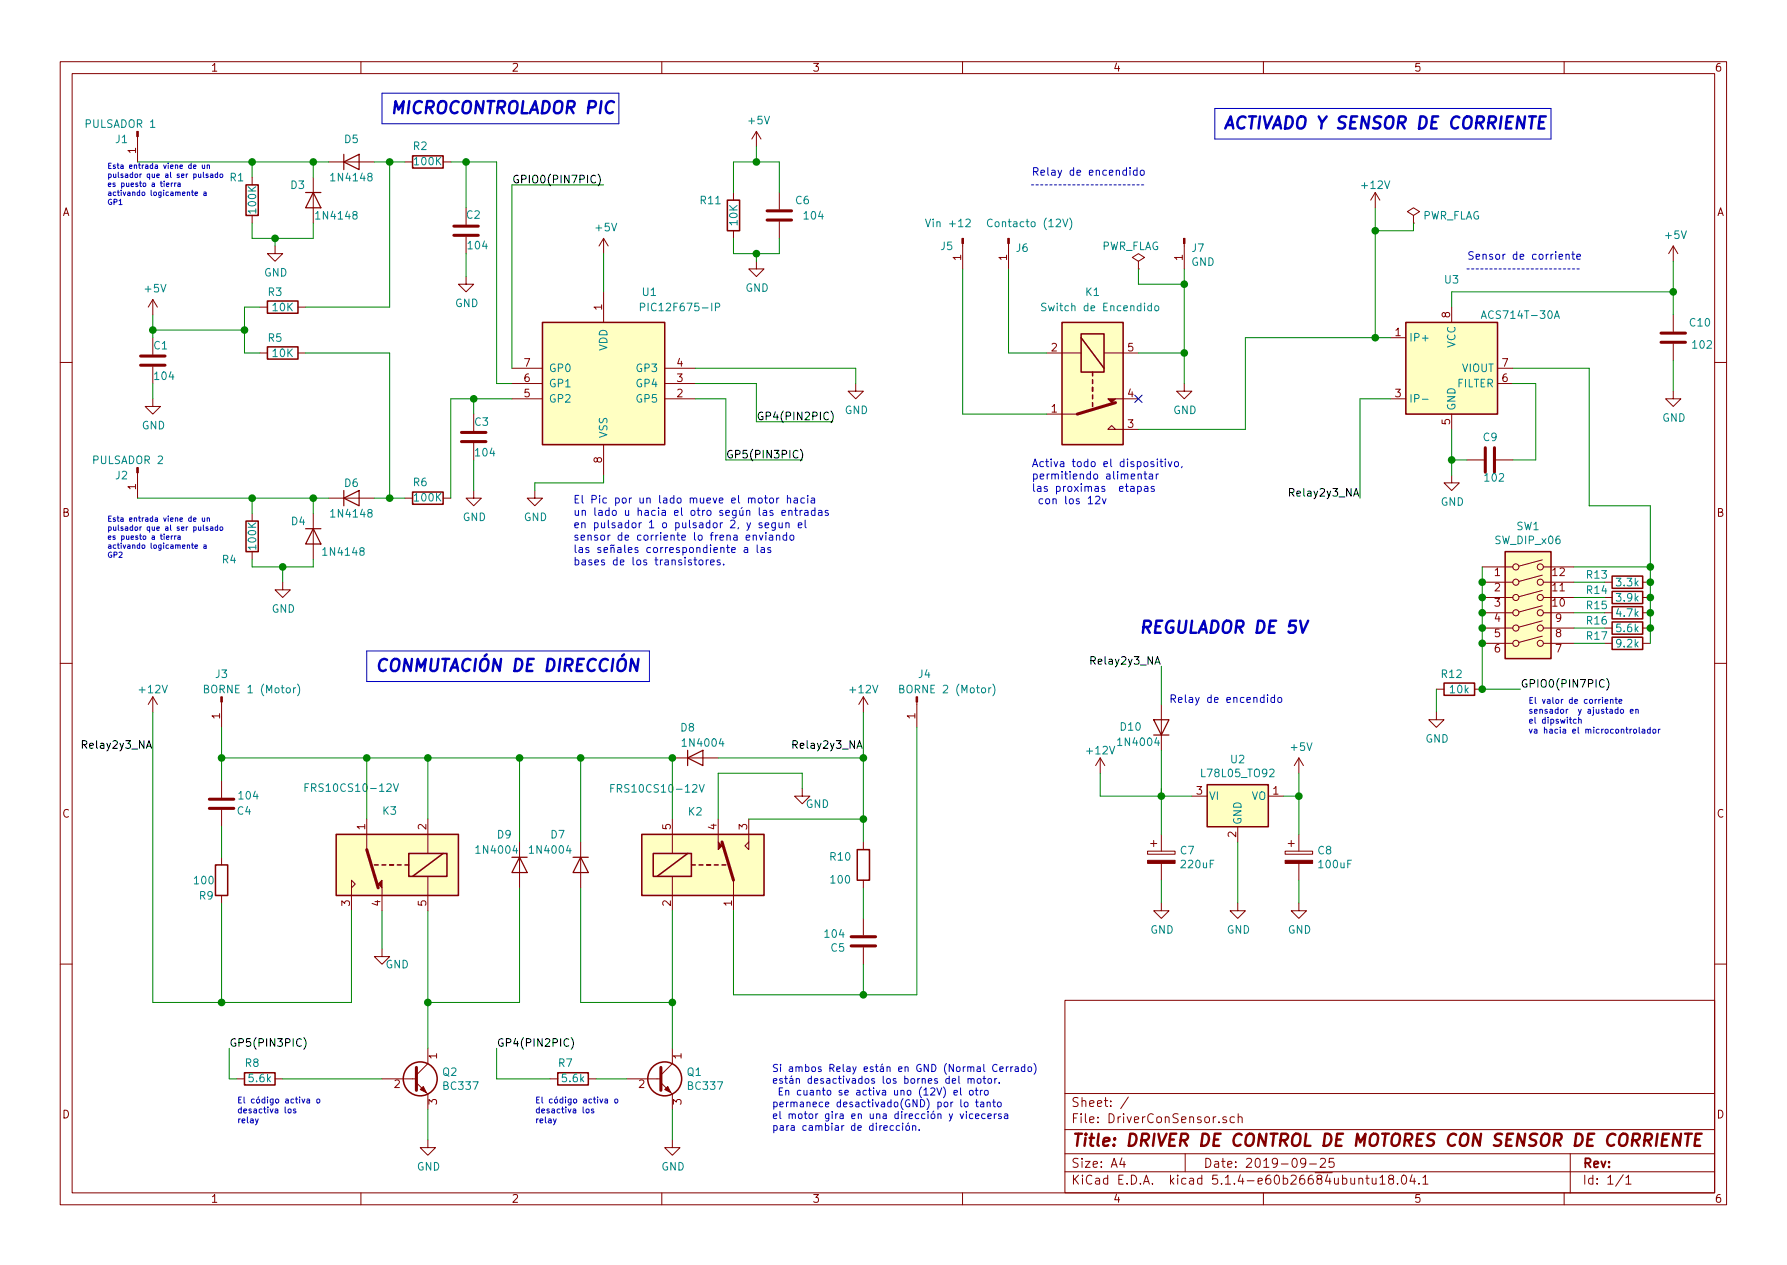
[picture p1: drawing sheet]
<svg xmlns="http://www.w3.org/2000/svg" width="297mm" height="210mm" viewBox="0 0 297 210" stroke-linecap="round" stroke-linejoin="round" font-family="sans-serif">
<g fill="none" stroke="#840000" stroke-width=".17">
<path d="M10 10.3h277v189.9h-277zM12 12.2h273v186.1h-273zM60 10.3v1.9M110 10.3v1.9M160 10.3v1.9M210 10.3v1.9M260 10.3v1.9M22.9 22.7v4.2M41.9 29.5v1.2M41.9 35.8v1.3M52.1 29.5v7.6M54.6 26.9h7.6"/>
<path d="M67.3 26.9h1.3M73.7 26.9h1.2M77.5 34.5v2.8M77.5 39.4v2.8M100.3 39.6v2.6M100.3 39.6l-.7 1.3M100.3 39.6l.8 1.3M121.9 32v1.3M121.9 38.3v1.3M125.7 21.8l-.7 1.3M125.7 21.8v2.6M125.7 21.8l.8 1.3"/>
<path d="M129.5 32v2.8M129.5 36.8v2.8M228.6 32l-.8 1.3M228.6 32v2.5M228.6 32l.8 1.3M234.9 35.8l1.1-.6-1.1-.7-1 .7 1 .6v1.3M234.9 37.1h.1M25.4 49.8l-.8 1.2M25.4 49.8v2.5M25.4 56.1v2.8M25.4 49.8l.8 1.2M43.2 58.7h1.2"/>
<path d="M43.2 51h1.2M45.7 40.9v1.3h1.3l-1.3 1.2-1.3-1.2h1.3M49.5 58.7h1.3M49.5 51h1.3M77.5 46v1.2h1.2l-1.2 1.3-1.3-1.3h1.3M100.3 48.5v5.1M125.7 43.4v1.3h1.3l-1.3 1.3-1.2-1.3h1.2M160 40.5v4.2M167.6 40.5v4.2M174 58.7h5.7M183.5 58.7h5.7M189.2 43.4l1-.6-1-.6-1 .6 1 .6v1.3"/>
<path d="M189.2 44.7h.1M196.8 40.5v4.2M231.1 56.1h2.6M241.3 51v2.6M278.1 40.9l-.7 1.3M278.1 40.9v2.5M278.1 52.3v2.8M278.1 57.1v2.8M278.1 40.9l.8 1.3M10 60.2h2M22.9 78.6v4.2M25.4 66.3v1.3h1.3l-1.3 1.2-1.3-1.2h1.3"/>
<path d="M25.4 61v2.7M78.7 68.8v2.8M78.7 73.7v2.7M85.1 66.3h5.1M85.1 63.7h5.1M85.1 61.2h5.1M100.3 73.9v5.1M110.5 66.3h5.1M110.5 63.7h5.1M110.5 61.2h5.1M142.2 63.7v1.3h1.3l-1.3 1.3-1.2-1.3h1.2M174 68.8h5.1"/>
<path d="M184.1 71.4l.7-.7 .6 .7zM185.4 66.3h3.8M185.4 71.4h3.8M196.8 63.7v1.3h1.3l-1.3 1.3-1.2-1.3h1.2M231.1 66.3h2.6M241.3 79v1.3h1.3l-1.3 1.2-1.3-1.2h1.3M241.3 68.8v2.6M243.8 76.4h2.8M248.7 76.4h2.8M248.9 63.7h2.6M248.9 61.2h2.6M278.1 65v1.3h1.3l-1.3 1.3-1.2-1.3h1.2"/>
<path d="M285 60.2h2M41.9 85.3v1.3M41.9 91.7v1.3M47 96.8v1.2h1.3l-1.3 1.3-1.3-1.3h1.3M52.1 85.3v7.7M54.6 82.8h7.6M67.3 82.8h1.3M73.7 82.8h1.2M78.7 81.5v1.3h1.3l-1.3 1.3-1.2-1.3h1.2M88.9 81.5v1.3h1.3l-1.3 1.3-1.3-1.3h1.3M246.4 96.8h5.1M246.4 99.3h5.1"/>
<path d="M246.4 94.2h5.1M256.4 98.1l-3.9 1.1M256.4 95.6l-3.9 1M256.4 93.1l-3.9 1M256.5 96.8h5.1M256.5 99.3h5.1M256.5 94.2h5.1M266.7 96.8h1.3M266.7 99.3h1.3M273 96.8h1.3M273 99.3h1.3M10 110.3h2"/>
<path d="M25.4 115.8v2.6M25.4 115.8l-.8 1.3M25.4 115.8l.8 1.3M36.8 116.7v4.2M143.5 115.8v2.6M143.5 115.8l-.8 1.3M143.5 115.8l.8 1.3M152.4 116.7v4.2M193 117.1v7.6M238.8 118.4v1.2h1.2l-1.2 1.3-1.3-1.3h1.3M238.8 114.5h1.2M245.1 114.5h1.3"/>
<path d="M246.4 101.8h5.1M246.4 104.4h5.1M246.4 106.9h5.1M256.4 105.7l-3.9 1.1M256.4 103.2l-3.9 1M256.4 100.7l-3.9 1M256.5 101.8h5.1M256.5 104.4h5.1M256.5 106.9h5.1M266.7 101.8h1.3M266.7 104.4h1.3M266.7 106.9h1.3"/>
<path d="M273 101.8h1.3M273 104.4h1.3M273 106.9h1.3M285 110.3h2M36.8 129.8v2.8M36.8 134.6v2.8M61 136.1v5.1M71.1 136.1v5.8M86.4 139.9v7.7M96.5 139.9v7.7M111.8 136.1v5.8M111.8 126h7.6"/>
<path d="M119.4 136.1v3.8M124.5 139.9v1.3l-.7-.6zM124.5 136.1v3.8M133.3 131.1v1.2h1.3l-1.3 1.3-1.2-1.3h1.2M143.5 139.9v1.3M182.9 126l-.8 1.2M182.9 126v2.5M182.9 126l.7 1.2M191.8 139.7v1M193 138.7v2.8M198.1 132.3h2.6M205.7 137.4v2.5"/>
<path d="M210.8 132.3h2.6M214.6 139.7v1M215.9 126v2.5M215.9 138.7v2.8M215.9 126l-.8 1.2M215.9 126l.8 1.2M36.8 142.5v1.3M36.8 148.8v1.3M58.4 146.3l.7 .6-.7 .7zM58.4 147.6v3.8M63.5 157.7v1.3h1.3l-1.3 1.3-1.3-1.3h1.3M63.5 147.6v3.8"/>
<path d="M71.1 145.7v5.7M111.8 145.7v5.7M121.9 146.3v5.1M143.5 146.3v1.3M143.5 152.6v2.8M143.5 157.5v2.8M190.8 141.5h4.5v.5h-4.5zM191.3 140.2h1M193 150.1v1.3h1.3l-1.3 1.2-1.2-1.2h1.2M193 143.5v2.8M205.7 150.1v1.3h1.3l-1.3 1.2-1.2-1.2h1.2M213.6 141.5h4.6v.5h-4.6z"/>
<path d="M214.1 140.2h1M215.9 150.1v1.3h1.3l-1.3 1.2-1.3-1.2h1.3M215.9 143.5v2.8M10 160.2h2M39.4 179.3h1.2M45.7 179.3h1.3M63.5 179.3h5.7M69.2 180l1.9 1.9v2.5M71.1 174.2v2.6l-1.9 1.9M91.4 179.3h1.3M97.8 179.3h1.3M104.1 179.3h5.8"/>
<path d="M109.9 180l1.9 1.9v2.5M111.8 174.2v2.6l-1.9 1.9M177 166.3h108v32h-108zM285 160.2h2M60 198.3v1.9M71.1 189.5v1.2h1.3l-1.3 1.3-1.3-1.3h1.3M110 198.3v1.9M111.8 189.5v1.2h1.2l-1.2 1.3-1.3-1.3h1.3M160 198.3v1.9M177 194.8h108M177 191.8h108M177 187.8h108"/>
<path d="M177 181.8h108M186.5 192.5l-.4 1h1M186.8 193v1M187.6 182.3l-1.3 2M197 191.8v3M203.8 185.7a.37 .37 0 0 0-.5 .1v.2l.5 .2 .1 .1-.2 .3-.4-.1M205.2 185.7l-.5-.1-.2 .3v.6l.2 .1 .5-.1M205.8 185.7h.1a.37 .37 0 0 1 .6 .1v.8M205.8 185.1v1.5M210 198.3v1.9M217 193.2l-.1 .2a.48 .48 0 0 1-.6-.1l-.1-.5a.48 .48 0 0 1 .7-.2l.1 .1a1.19 1.19 0 0 1-.2 1.2l-.5 .1M217.7 193.5h1.1"/>
<path d="M219.5 192.7l.2-.2h.3l.3 .2v.3v.2l-.9 .8h.9M221.7 192.5h-.7l-.1 .7 .2-.1 .5 .1 .2 .2-.1 .5-.2 .1-.6-.1M225.9 196l.2-.2 .3 .1 .1 .9M227 195.8h.6M227.2 195.3v1.3l.4 .2M228.1 195.8l.1 .9 .3 .1 .2-.1M228.7 195.8v1M229.4 195.8l.4-.5v1.5M229.4 196.8h.8M231.1 196l-.3-.3 .1-.3a.48 .48 0 0 1 .7 .1v.2l-.1 .2-.4 .1a.48 .48 0 0 0-.2 .7l.5 .1 .2-.1v-.4l-.2-.3M232.3 196.7v.1M233.1 195.4l.4-.1a.94 .94 0 0 1 0 1.5 .79 .79 0 0 1-.4-1.3z"/>
<path d="M234.7 195.2l-.3 1.1h.9M235.1 195.8v1M235.9 196.7v.1M236.5 195.8l.4-.5v1.5M236.5 196.8h.9M260 198.3v1.9M261 191.8v6.5M269.8 195.2l-1.2 2M270.3 195.8l.4-.5v1.5M270.3 196.8h.8"/>
<circle cx="252" cy="99.3" r=".51"/>
<circle cx="252" cy="96.8" r=".51"/>
<circle cx="252" cy="94.2" r=".51"/>
<circle cx="256" cy="99.3" r=".51"/>
<circle cx="256" cy="94.2" r=".51"/>
<circle cx="256" cy="96.8" r=".51"/>
<circle cx="252" cy="101.8" r=".51"/>
<circle cx="252" cy="104.4" r=".51"/>
<circle cx="252" cy="106.9" r=".51"/>
<circle cx="256" cy="101.8" r=".51"/>
<circle cx="256" cy="106.9" r=".51"/>
<circle cx="256" cy="104.4" r=".51"/>
</g>
<path d="M279.4 188.4l-.2 2-.9-2-.3 2M280.1 188.4h1.1M280.7 188.4l-.3 2M281.8 189.4h.6M282.9 188.4h-1l-.2 2h.9" fill="none" stroke="#840000" stroke-width=".41"/>
<g fill="#ffffc2" stroke="#ffffc2" stroke-width=".17">
<path d="M90.2 53.6h20.3v20.3h-20.3z"/>
<path d="M200.7 130.4h10.1v7h-10.1z"/>
<path d="M176.5 53.6h10.2v20.3h-10.2z"/>
<path d="M106.7 138.7h20.3v10.1h-20.3z"/>
<path d="M250.2 91.7h7.6v17.8h-7.6z"/>
<path d="M233.7 53.6h15.2v15.2h-15.2z"/>
<path d="M55.9 138.7h20.3v10.1h-20.3z"/>
</g>
<g fill="none" stroke="#840000" stroke-width=".25">
<path d="M40.9 30.7h2v5.1h-2zM68.6 25.9h5.1v2h-5.1zM120.9 33.3h2v5h-2zM44.4 57.7h5.1v2h-5.1zM44.4 50h5.1v2.1h-5.1zM90.2 53.6h20.3v20.3h-20.3zM176.5 53.6h10.2v20.3h-10.2zM179.7 55.5h3.8v6.3h-3.8zM179.7 56.1l3.8 5.1M233.7 53.6h15.2v15.2h-15.2zM181.6 61.8v.7M181.6 63.1v.6"/>
<path d="M181.6 64.4v.6M181.6 65.7v.6M181.6 66.9v.7M40.9 86.6h2v5.1h-2zM68.6 81.8h5.1v2h-5.1zM250.2 91.7h7.6v17.8h-7.6zM268 95.8h5v2h-5zM268 98.3h5v2h-5zM240 113.5h5.1v2.1h-5.1zM268 100.8h5v2.1h-5zM268 103.4h5v2h-5zM268 105.9h5v2h-5z"/>
<path d="M55.9 138.7h20.3v10.1h-20.3zM106.7 138.7h20.3v10.1h-20.3zM200.7 130.4h10.1v7h-10.1zM35.8 143.8h2v5h-2zM62.2 143.8h.7M63.5 143.8h.6M64.8 143.8h.6M66 143.8h.7M67.3 143.8h.6M67.9 141.9h6.4v3.8h-6.4zM73.7 141.9l-5.1 3.8M108.6 141.9h6.3v3.8h-6.3z"/>
<path d="M114.3 141.9l-5.1 3.8M114.9 143.8h.7M116.2 143.8h.6M117.5 143.8h.6M118.7 143.8h.7M120 143.8h.6M142.5 141.2h2v5.1h-2zM40.6 178.3h5.1v2h-5.1zM92.7 178.3h5.1v2h-5.1z"/>
<circle cx="69.8" cy="179.3" r="2.82"/>
<circle cx="110.5" cy="179.3" r="2.82"/>
</g>
<g fill="none" stroke="#008484" stroke-width=".17">
<path d="M153.8 36.4l.5 1.3 .4-1.3M160.6 36.5l.4-.1 .3 .4-.8 .9h.8M164.9 36.5a.52 .52 0 0 0-.6 .1 .52 .52 0 0 0-.2 .6 .47 .47 0 0 0 .3 .4 .47 .47 0 0 0 .5 0M177.8 36.2a1.47 1.47 0 0 1 0 2M106.5 51h.6l.1-.2-.1-.3-.2-.1h-.4v1.3M118.9 51l.7-.1v-.4l-.2-.1h-.5v1.3M173.9 50.5l-.5-.1-.2 .1-.1 .2 .2 .2 .4 .2 .2 .3-.3 .3-.5-.1M191.4 50.9l-.4-.1-.2 .2v.4l.1 .2h.5M191.4 50.4v1.3M192 50.9l.4-.1 .2 .2v.4l-.1 .2-.3 .1-.2-.2-.1-.5zM246.2 52.9l.4-1.2 .5 1.2M246.3 52.6h.6"/>
<path d="M258.4 52.9l.4-1.2 .4 1.2M258.5 52.6h.6M236.4 66.4h1M34 114.5l.5-.1 .1-.2v-.2l-.2-.1h-.4v1.3h.5l.1-.2 .1-.3-.3-.2M49.5 113.7a1.47 1.47 0 0 1 0 1.9M149.6 114.5l.5-.1 .1-.2-.1-.2-.1-.1h-.4v1.3h.4l.2-.2 .1-.3-.3-.2M165 113.7a1.47 1.47 0 0 1 0 1.9M50.7 130.9h.4M51.3 130.3h-.6v1.2M65.4 130.3l.4 1.2 .4-1.2M101.5 131h.5M102.1 130.4h-.6v1.3"/>
<path d="M116.2 130.4l.4 1.3 .5-1.3"/>
</g>
<g fill="none" stroke="#840000" stroke-width=".51">
<path d="M75.4 37.6h4.1M75.4 39.1h4.1M127.5 36.6h4.1M127.5 35h4.1M23.4 59.2h4M276.1 56.9h4.1M276.1 55.4h4.1M23.4 60.7h4M76.7 73.4h4.1M76.7 71.9h4.1M185.4 66.9l-6.3 1.9M246.9 74.4v4.1"/>
<path d="M248.4 74.4v4.1M34.8 132.8h4.1M34.8 134.4h4.1M120 139.9l1.9 6.4M61 141.2l1.9 6.4M141.5 155.7h4M141.5 157.2h4M69.2 177.4v3.8M109.9 177.4v3.8"/>
</g>
<g fill="none" stroke="#840000" stroke-width=".2">
<path d="M50.8 32h2.5M52.1 32l1.2 2.5h-2.5zM57.1 26.9l2.6-1.3v2.6zM57.1 25.6v2.6M50.8 87.9h2.5M52.1 87.9l1.2 2.5h-2.5zM57.1 82.8l2.6-1.3v2.6zM57.1 81.5v2.6M191.8 119.6h2.5l-1.3 2.6zM114.3 126l2.5-1.3v2.5zM114.3 124.7v2.5M191.8 122.2h2.5"/>
<path d="M85.1 142.5h2.5M86.4 142.5l1.2 2.5h-2.5zM95.2 142.5h2.6M96.5 142.5l1.3 2.5h-2.6z"/>
</g>
<g fill="#840000" stroke="#840000" stroke-width=".17">
<path d="M22.7 77.7h.3v.9h-.3z"/>
<path d="M110.5 181.1l.5-.5 .5 1z"/>
<path d="M190.8 143h4.5v.5h-4.5z"/>
<path d="M213.6 143h4.6v.5h-4.6z"/>
<path d="M184.1 66.3h1.3l-.6 .6z"/>
<path d="M152.3 115.8h.2v.9h-.2z"/>
<path d="M167.5 39.6h.3v.9h-.3z"/>
<path d="M22.7 21.8h.3v.9h-.3z"/>
<path d="M119.4 139.9l.6 .7-.6 .6z"/>
<path d="M159.9 39.6h.2v.9h-.2z"/>
<path d="M36.7 115.8h.3v.9h-.3z"/>
<path d="M69.8 181.1l.6-.5 .5 1z"/>
<path d="M196.7 39.6h.3v.9h-.3z"/>
<path d="M62.9 146.9l.6-.6v1.3z"/>
</g>
<g fill="none" stroke="#0000c2" stroke-width=".17">
<path d="M63.5 15.5h39.4v5.1h-39.4zM201.9 18h55.9v5.1h-55.9zM27.7 30.7l.4-.1-.1-.2h-.2l-.1 .2v.4h.3M28.5 30.4v.6M28.7 30.4l-.2 .2M29 30.4v.6M29.3 30.4l-.3 .2M29.6 30.4h.3v.6M29.9 30.6l-.4 .2 .2 .2h.2M31.8 31.9h.4M32 31.6v.8l.2 .1M32.2 27.7l.4-.1-.1-.1-.2-.1-.1 .2v.4h.3"/>
<path d="M32.4 32.2l.4-.1v-.2h-.3l-.1 .1 .1 .5h.3M33.6 27.4l.1 .6 .3-.1M33.8 28.6v.8l.1 .1M33.9 31.9h.3l.1 .6M34 27.4v.6M34.3 32.1l-.4 .2 .1 .2h.3M34.4 27.5h.4v.5M34.4 27.4v.6M34.6 29h-.3l-.1 .1 .4 .3-.1 .1h-.3M35 29h.3l.1 .5M35.4 29.1l-.4 .2 .1 .2h.3M36.2 29l-.3-.1-.1 .2v.3l.4 .1"/>
<path d="M36.2 28.6v.9M36.7 29l.2-.1 .1 .2v.2l-.1 .2-.3-.2zM187.8 27.9v.1M187.8 28.3v.8M189 28.3h-.4l-.2 .2v.4l.1 .2h.5M189 27.9v1.2M189.6 28.4l.2-.1 .3 .1 .1 .5-.1 .2h-.3l-.2-.1zM260.3 42.4v-.1a.31 .31 0 0 1 .5 .1v.7M260.3 42.3v.8M261.3 42.3h.4M261.4 41.8v1.1l.1 .1 .2 .1M262.1 42.7l.6-.1v-.3h-.4l-.2 .1 .1 .6h.5"/>
<path d="M189.2 78.9v-.1a.31 .31 0 0 1 .5 .2v.6M189.2 78.8v.8M190.1 78.8h.5M190.3 78.4v1l.1 .2h.2M191.1 78.8h.4l.1 .8M191.6 79.1h-.4a.25 .25 0 0 0-.2 .3 .25 .25 0 0 0 .2 .2h.4M191.8 76.8a.31 .31 0 0 0-.5 .1v.2h.3l.2 .2-.2 .3-.3-.1M192.2 78.8v.8M192.4 76.3v.1M192.4 76.7v.9M192.6 78.8l-.4 .2M192.8 76.7h.5"/>
<path d="M193 76.3v1.1v.1l.3 .1M193.7 76.3v.1M193.7 76.7v.9M194.2 76.7l.3 .9 .3-.9M195.3 76.9l.2-.2 .3 .2 .1 .4-.1 .2-.3 .1-.2-.2zM196.5 77.5l-.1 .2M27.7 89.4l.4-.1-.1-.2h-.2l-.1 .1v.4h.3M28.5 89.1v.6M28.7 89.1l-.2 .1M29 89.1v.6M29.3 89.1l-.3 .1M29.6 89.1h.3v.6"/>
<path d="M29.9 89.3l-.4 .2 .2 .2 .2-.1M31.8 90.6h.4M32 90.3v.7l.2 .2M32.2 86.4l.4-.1-.1-.2h-.2l-.1 .1v.4h.3M32.4 90.9l.4-.1v-.2h-.3l-.1 .1 .1 .4h.3M33.6 86.1l.1 .5h.3M33.8 87.3v.7l.1 .2M33.9 90.6h.3l.1 .6M34 86.1v.6M34.3 90.8l-.4 .2 .1 .2 .3-.1M34.4 86.2l.4-.1v.6M34.4 86.1v.6"/>
<path d="M34.6 87.6h-.3l-.1 .1 .4 .3-.1 .2-.3-.1M35 87.6h.3l.1 .6M35.4 87.8l-.4 .2 .1 .2 .3-.1M36.2 87.6h-.3l-.1 .1v.4h.4M36.2 87.3v.9M36.7 87.6h.2l.1 .1v.3l-.1 .2-.3-.2zM115.3 93.1h.5M115.5 92.6v1.1l.1 .1 .2 .1M116.2 93.2l.2-.1 .4 .1v.5l-.1 .1-.3 .1-.2-.1zM117.4 93.1v.8M117.8 93.1h-.3l-.1 .2M118.1 93.5l.6-.1v-.3h-.4l-.2 .1 .1 .6h.5"/>
<path d="M119.7 93.1a.31 .31 0 0 0-.5 .1l.1 .2 .3 .1 .1 .2-.1 .2-.4-.1M120.3 93.8v.1M121.6 91.4l.6-.1v-.2l-.4-.1-.2 .2 .1 .6h.5M123.7 91.1h.5l.1 .7M124.3 91.3l-.4 .1a.25 .25 0 0 0-.2 .2 .25 .25 0 0 0 .2 .2h.4M125.2 89.1v-.1a.31 .31 0 0 1 .5 .1v.7M125.2 88.9v.9M125.9 90.6v1.1l.1 .1M126.2 88.9l.3 .9 .3-.9M126.5 91.1h.5l.1 .7M126.6 86.9a.31 .31 0 0 0-.4 .2v.1l.3 .1 .2 .2-.2 .2h-.3M127.1 91.3l-.5 .1-.1 .1v.3h.6"/>
<path d="M127.1 82.8h.5M127.2 87.3l.6-.1-.1-.3h-.3l-.2 .2 .1 .6h.4M127.3 82.3v1.1v.2h.3M127.3 88.5v.1M127.3 88.9v.9M127.9 89h.5v.8M128 82.9l.1-.1 .4 .1 .1 .5-.2 .2h-.3l-.1-.1zM128.1 91.1a.31 .31 0 0 0-.5 .1l.1 .2h.3l.1 .2-.1 .2h-.4M128.4 89.2l-.4 .1-.2 .2 .1 .2h.5M128.9 86.9l-.1 1.1-.2 .2-.3-.1M128.9 86.9h-.4l-.2 .2v.4l.1 .2h.5M129.1 89.1l.1-.2 .3 .1 .1 .8"/>
<path d="M129.1 88.9v.9M129.1 82.8v.8M129.5 82.8h-.3l-.1 .2M129.5 86.9v.6a.31 .31 0 0 0 .5 .2v-.1M130 85.2l.6-.1-.1-.2-.4-.1-.1 .2v.6h.5M130 86.9v.8M130.6 87l.1-.1a.31 .31 0 0 1 .5 .2v.6M130.6 86.9v.8M130.8 89l-.4-.1-.3 .3v.4l.2 .1h.5M130.8 88.5v1.3M130.9 82.9v-.1a.31 .31 0 0 1 .5 .2v.6M130.9 82.3v1.3"/>
<path d="M131.1 85l.1-.1a.31 .31 0 0 1 .4 .1v.7M131.1 84.8v.9M131.4 89l.3-.1 .2 .2 .1 .5-.1 .1-.4 .1-.2-.2v-.4zM132 82.8h.5l.1 .8M132.1 84.8h.5M132.3 84.4v1.1l.3 .2M132.6 83.1h-.4l-.2 .2v.3h.6M132.7 87.3l.6-.1-.1-.3h-.3l-.2 .2v.6h.5M133 84.8v.9M133.3 84.8l-.3 .3M133.7 82.8h-.4l-.2 .2 .1 .6h.5M133.8 84.9h.5v.8"/>
<path d="M133.8 86.5v1l.2 .2M134.3 82.3v.2M134.3 82.8v.8M134.3 85.1l-.4 .1-.2 .2 .1 .2h.5M134.9 82.8h.5v.8M135.4 83.1h-.4a.25 .25 0 0 0-.2 .3 .25 .25 0 0 0 .2 .2h.4M135.5 84.9l-.4-.1-.2 .3 .1 .5h.5M135.5 84.4v1.3M136.1 84.9h.5v.8M136.6 85.1l-.4 .1-.2 .2 .1 .2h.5M137.6 84.9a.31 .31 0 0 0-.4 .1v.2h.3l.2 .2-.2 .3-.3-.1M180.9 83.7h.7"/>
<path d="M182.1 82.6l.5-.1 .2 .3-.8 .9h.8M183.2 82.9l.3 .8 .3-.8M188 80.9h.4l.1 .8M188.5 81.1l-.4 .1-.2 .2 .1 .2h.5M189.1 80.9l.4-.1 .2 .3v.4l-.1 .1h-.5M189.1 80.8v1.3M190.3 80.9h.5v.8M190.8 81.1l-.4 .1a.25 .25 0 0 0-.2 .2 .25 .25 0 0 0 .2 .3l.4-.1M191.8 80.9l-.3-.1-.2 .2 .1 .2 .4 .1v.3h-.5M61 108.2h46.9v5.1h-46.9zM210.7 115.5v.1M210.7 115.9v.9"/>
<path d="M211.9 116l-.4-.1-.2 .2v.4l.1 .2h.5M211.9 115.5v1.3M212.4 116l.2-.1 .4 .1 .1 .5-.2 .2-.3 .1-.2-.2zM262 119.6h-.3l-.2 .1 .1 .5h.4M262.4 119.6h.4v.6M262.4 119.2v1M266.8 116.6l.5-.1-.1-.2h-.2l-.2 .1 .1 .5h.3M267.7 116.3h.4v.6M267.7 116.3v.6M268.5 116.3h.3M268.6 115.9v.9l.2 .1M269.1 116.6l.5-.1-.1-.2h-.2l-.2 .1 .1 .5h.3"/>
<path d="M269.4 118h.4l.1 .4-.1 .1h-.4zM271 118.2l.5-.1-.1-.1-.3-.1-.1 .1v.5h.4M271.9 118h.4v.6M271.9 117.9v.7M271.6 121.3l.3-.1 .1 .2v.3l-.1 .2-.3-.1-.1-.1zM272.5 120.9v.8l.1 .2M273 121.3h.4v.6M273.4 121.4l-.5 .2 .2 .3 .3-.1M274.3 121.3l-.3-.1-.2 .2 .1 .4h.4M274.3 120.9v1M274.8 121.3h.4v.5l-.3 .1-.1-.1zM275.7 121.2v.7"/>
<path d="M275.9 121.2l-.2 .2M159.4 178.9v1l.1 .2M160.9 179.4l.5-.1v.8M160.9 179.3v.8M161.4 179.4l.2-.1h.3v.8M162.5 179.4l.2-.1 .3 .1 .1 .4-.1 .2-.3 .1-.2-.1zM163.4 179.3h.5M163.6 178.9v1l.3 .2M164.3 179.4l.1-.1 .4 .1v.4l-.1 .2h-.4zM165.4 179.3v.8M165.7 179.3h-.2l-.1 .2M165.7 177a.56 .56 0 0 0-.8 .4 .56 .56 0 0 0 .6 .7l.2-.1"/>
<path d="M166.1 180v.1M166.2 177.7l.6-.1-.1-.2-.3-.1-.2 .2v.5h.5M167.3 177.3v.8M167.6 177.3l-.2 .1-.1 .1M168 177.3v.8M168.4 177.3l-.3 .1-.1 .1M168.8 177.4h.4l.1 .7M169.3 177.6h-.4l-.2 .2 .2 .3 .4-.1M170.3 177.4l-.3-.1-.2 .2v.5l.2 .1 .3-.1M170.3 176.9v1.2M170.9 177.4l.2-.1 .3 .1 .1 .5-.1 .1h-.5zM171.9 176.8a1.38 1.38 0 0 1 0 1.8"/>
<path d="M42.9 186l-.3 .9-.2 .1M47.9 184.4h.5l-.1 .5-.2 .1-.2-.1zM49.1 184.4l-.2-.1-.1 .1v.2l.3 .1v.2h-.3M50.2 182.7l.2 .6 .3-.6M51 182.7h.4l.1 .6M51.5 182.9l-.5 .2 .1 .2h.4M52.7 182.7h.4l.1 .4-.2 .2-.3-.1zM92.5 186l-.4 .9-.1 .1M97.5 184.4h.4l-.1 .5-.2 .1-.1-.1zM98.7 184.4l-.2-.1-.2 .1v.2l.4 .1v.2h-.4M99.7 182.7l.2 .6 .3-.6M100.6 182.7h.3l.1 .6"/>
<path d="M101 182.9l-.5 .2 .2 .2h.3M102.2 182.7h.4l.1 .4-.2 .2-.3-.1zM148.5 187.1h-.3l-.2 .2 .1 .5h.4M149.5 187.1h-.3l-.2 .2 .1 .5h.4M150 187.1v.8M150.6 187.2l.2-.1 .3 .1 .1 .4-.1 .2h-.5zM151.7 187.2l.4-.1 .1 .8M151.7 187.1v.8M152.8 187.8v.1M156.8 180.7a1.38 1.38 0 0 1 0 1.8M158.6 181.6l.6-.1-.1-.2-.4-.1-.1 .2v.6h.5M159.6 185.1l.3 .8 .3-.8"/>
<path d="M159.7 180.8v1.1l.1 .1M160.4 183.3l.1-.1 .4 .1v.6l-.2 .1-.3-.1zM160.6 184.7v.2M160.6 185.1v.8M161.2 181.3l.2-.1 .3 .1 .1 .5-.2 .2-.4-.1zM161.7 185.2l-.3-.1-.3 .3 .1 .5h.5M162.1 181.2h.5M162.2 185.5l.5-.1v-.2l-.4-.1-.1 .2v.6h.5M162.2 183.2h.4M162.3 180.8v1.1l.3 .1M162.3 182.8v1l.3 .2M163 181.2v.8"/>
<path d="M163 183.2h.5v.8M163.3 181.2l-.2 .1-.1 .2M163.5 183.5h-.4l-.1 .2 .1 .3 .4-.1M163.7 181.3l.2-.1 .3 .1 .1 .5-.1 .2h-.3l-.2-.1zM163.8 185.2l-.4-.1-.2 .3 .1 .5h.5M164.1 183.3l.4-.1 .1 .8M164.1 183.2v.8M164.2 185.5l.6-.1-.1-.2-.3-.1-.2 .2 .1 .6h.4M165 183.2h.5M165.2 182.8v1l.3 .2M165.3 185.1v.8M165.6 185.1l-.3 .3"/>
<path d="M165.9 183.2l.5 .1v.4l-.1 .2-.3 .1-.2-.3zM166.4 185.2l-.3-.1-.1 .2v.2l.4 .1v.3h-.4M167 185.2h.4l.1 .7M167.5 185.4l-.4 .1-.2 .1 .2 .3h.4"/>
</g>
<path d="M171.4 30.7h19.1M243.8 44.7h19.1" fill="none" stroke="#0000c2" stroke-width=".17" stroke-dasharray=".4 .4"/>
<g fill="none" stroke="#008400" stroke-width=".17">
<path d="M22.9 26.9h31.7M41.9 37.1v2.5h10.2v-2.5M41.9 26.9v2.6M45.7 39.6v1.3M52.1 26.9v2.6M62.2 26.9h5.1M64.8 26.9v24.1h-14M74.9 26.9h7.6v36.8h2.6M77.5 26.9v7.6M100.3 30.7h-15.2v30.5M121.9 32v-5.1h7.6v5.1M121.9 39.6v2.6h7.6v-2.6"/>
<path d="M125.7 24.4v2.5M228.6 34.5v21.6M234.9 37.1v1.2h-6.3M25.4 52.3v3.8M25.4 54.9h15.2M43.2 51h-2.6v7.7h2.6M50.8 58.7h14v24.1M77.5 42.2v3.8M100.3 42.2v6.3M125.7 42.2v1.2M160 44.7v24.1h14M167.6 44.7v14h6.4"/>
<path d="M189.2 58.7h7.6M189.2 44.7v2.5h7.6M196.8 44.7v19M231.1 56.1h-24.1v15.3h-17.8M278.1 43.4v8.9M278.1 59.9v5.1M278.1 48.5h-36.8v2.5M25.4 63.7v2.6M78.7 66.3v2.5M78.7 76.4v5.1M85.1 66.3h-10.2v16.5M100.3 79v1.3h-11.4v1.2"/>
<path d="M115.6 63.7h10.1v6.4h12.7M115.6 61.2h26.6v2.5M115.6 66.3h5v10.1h12.7M231.1 66.3h-5v16.5M241.3 71.4v7.6M241.3 76.4h2.5M251.5 61.2h12.7v22.9h10.1v22.8M251.5 63.7h3.8v12.7h-3.8M22.9 82.8h31.7M41.9 93v1.2h10.2v-1.2M41.9 82.8v2.5M47 94.2v2.6"/>
<path d="M52.1 82.8v2.5M62.2 82.8h5.1M246.4 94.2v20.3h6.3M261.6 99.3h5.1M261.6 96.8h5.1M261.6 94.2h12.7M25.4 118.4v48.2h33v-15.2M143.5 118.4v21.5M193 110.7v6.4M238.8 114.5v3.9M261.6 106.9h5.1M261.6 104.4h5.1"/>
<path d="M261.6 101.8h5.1M36.8 126h75v10.1M36.8 120.9v8.9M36.8 137.4v5.1M61 126v10.1M71.1 126v10.1M86.4 126v13.9M96.5 126v13.9M119.4 126h24.1M124.5 136.1h19M133.3 131.1v-2.6h-13.9v7.6M152.4 120.9v44.4h-30.5v-13.9"/>
<path d="M182.9 128.5v3.8h15.2M193 124.7v14M205.7 139.9v10.2M213.4 132.3h2.5M215.9 128.5v10.2M36.8 150.1v16.5M63.5 151.4v6.3M71.1 151.4v22.8M86.4 147.6v19h-15.3M96.5 147.6v19h15.3M111.8 151.4v22.8M143.5 147.6v5"/>
<path d="M193 146.3v3.8M215.9 146.3v3.8M38.1 174.2v5.1h1.3M47 179.3h16.5M82.5 174.2v5.1h8.9M99.1 179.3h5M143.5 160.3v5M71.1 184.4v5.1M111.8 184.4v5.1"/>
</g>
<path d="M99.4 29a1.4 1.4 0 0 1 0 1.9M133 74.7a1.4 1.4 0 0 1 0 1.9M138.1 68.3a1.4 1.4 0 0 1 0 2M214.4 81.9l.6-.1v-.5l-.2-.1h-.4v1.3M181.3 109.8l.7-.1v-.4l-.2-.2h-.5v1.3M267.1 112.8a1.4 1.4 0 0 1 0 1.9M13.7 123.8l.7-.1v-.5l-.2-.1h-.5v1.3M131.8 123.8l.7-.1v-.5l-.2-.1h-.5v1.3M50.5 172.5a1.4 1.4 0 0 1 0 1.9M94.9 172.5a1.4 1.4 0 0 1 0 1.9" fill="none" stroke="#000" stroke-width=".17"/>
<path d="M256.9 19.3h-.9l-.3 2.1h1M255.9 20.3h.6M106.1 109.5l-.2 2-.9-2-.3 2M216.1 103.2l.4 2 .9-2" fill="none" stroke="#0000c2" stroke-width=".41"/>
<g fill="#008400" stroke="#008400" stroke-width=".25">
<circle cx="228.6" cy="38.3" r=".51"/>
<circle cx="52.1" cy="82.8" r=".51"/>
<circle cx="41.9" cy="82.8" r=".51"/>
<circle cx="64.8" cy="26.9" r=".51"/>
<circle cx="64.8" cy="82.8" r=".51"/>
<circle cx="246.4" cy="104.4" r=".51"/>
<circle cx="77.5" cy="26.9" r=".51"/>
<circle cx="196.9" cy="58.7" r=".51"/>
<circle cx="125.7" cy="26.9" r=".51"/>
<circle cx="41.9" cy="26.9" r=".51"/>
<circle cx="125.7" cy="42.2" r=".51"/>
<circle cx="86.4" cy="126" r=".51"/>
<circle cx="52.1" cy="26.9" r=".51"/>
<circle cx="196.9" cy="47.2" r=".51"/>
<circle cx="111.8" cy="166.6" r=".51"/>
<circle cx="96.5" cy="126" r=".51"/>
<circle cx="274.3" cy="99.3" r=".51"/>
<circle cx="36.8" cy="166.6" r=".51"/>
<circle cx="36.8" cy="126" r=".51"/>
<circle cx="193" cy="132.3" r=".51"/>
<circle cx="278.1" cy="48.5" r=".51"/>
<circle cx="61" cy="126" r=".51"/>
<circle cx="40.6" cy="54.9" r=".51"/>
<circle cx="228.6" cy="56.1" r=".51"/>
<circle cx="71.1" cy="126" r=".51"/>
<circle cx="25.4" cy="54.9" r=".51"/>
<circle cx="215.9" cy="132.3" r=".51"/>
<circle cx="274.3" cy="94.2" r=".51"/>
<circle cx="274.3" cy="96.8" r=".51"/>
<circle cx="143.5" cy="165.3" r=".51"/>
<circle cx="246.4" cy="96.8" r=".51"/>
<circle cx="274.3" cy="101.8" r=".51"/>
<circle cx="143.5" cy="126" r=".51"/>
<circle cx="274.3" cy="104.4" r=".51"/>
<circle cx="45.7" cy="39.6" r=".51"/>
<circle cx="111.8" cy="126" r=".51"/>
<circle cx="47" cy="94.2" r=".51"/>
<circle cx="241.3" cy="76.4" r=".51"/>
<circle cx="78.7" cy="66.3" r=".51"/>
<circle cx="246.4" cy="114.5" r=".51"/>
<circle cx="143.5" cy="136.1" r=".51"/>
<circle cx="246.4" cy="106.9" r=".51"/>
<circle cx="71.1" cy="166.6" r=".51"/>
<circle cx="246.4" cy="101.8" r=".51"/>
<circle cx="246.4" cy="99.3" r=".51"/>
</g>
<path d="M188.6 65.7l1.2 1.2M189.8 65.7l-1.2 1.2" fill="none" stroke="#000084" stroke-width=".17"/>
<g font-size="2.8" fill="#0000c2">
<text x="64.8" y="18.9">MICROCONTROLADOR PIC</text>
<text x="203.2" y="21.5">ACTIVADO Y SENSOR DE CORRIENTE</text>
<text x="189.2" y="105.3">REGULADOR DE 5V</text>
<text x="62.2" y="111.6">CONMUTACIÓN DE DIRECCIÓN</text>
</g>
<text font-size="2.8" fill="#840000" x="178" y="190.5">Title: DRIVER DE CONTROL DE MOTORES CON SENSOR DE CORRIENTE</text>
<g font-size="2.1" fill="#840000">
<text x="178" y="184">Sheet: /</text>
<text x="178" y="186.7">File: DriverConSensor.sch</text>
<text x="178" y="196.9">KiCad E.D.A. kicad 5.1.4-e60b26684ubuntu18.04.1</text>
<text x="178" y="194.1">Size: A4</text>
<text x="200" y="194.1">Date: 2019-09-25</text>
<text x="263" y="194.1">Rev:</text>
<text x="263" y="196.9">Id: 1/1</text>
</g>
<g font-size="1.8" fill="#840000">
<text x="35" y="11.9">1</text>
<text x="85" y="11.9">2</text>
<text x="135" y="11.9">3</text>
<text x="185" y="11.9">4</text>
<text x="235" y="11.9">5</text>
<text x="285" y="11.9">6</text>
<text x="22.6" y="25.5" transform="rotate(-90 22.6 25.5)">1</text>
<text x="10.4" y="35.9">A</text>
<text x="285.4" y="35.9">A</text>
<text x="159.8" y="43.3" transform="rotate(-90 159.8 43.3)">1</text>
<text x="167.4" y="43.3" transform="rotate(-90 167.4 43.3)">1</text>
<text x="196.6" y="43.3" transform="rotate(-90 196.6 43.3)">1</text>
<text x="100.1" y="51.5" transform="rotate(-90 100.1 51.5)">1</text>
<text x="241" y="52.8" transform="rotate(-90 241 52.8)">8</text>
<text x="174.8" y="58.4">2</text>
<text x="187.5" y="58.4">5</text>
<text x="231.9" y="55.9">1</text>
<text x="87.1" y="63.5">6</text>
<text x="87.1" y="61">7</text>
<text x="112.5" y="63.5">3</text>
<text x="112.5" y="61">4</text>
<text x="249.7" y="63.5">6</text>
<text x="249.7" y="61">7</text>
<text x="87.1" y="66">5</text>
<text x="112.5" y="66">2</text>
<text x="174.8" y="68.6">1</text>
<text x="187.5" y="71.1">3</text>
<text x="187.5" y="66">4</text>
<text x="231.9" y="66">3</text>
<text x="241" y="70.6" transform="rotate(-90 241 70.6)">5</text>
<text x="100.1" y="76.9" transform="rotate(-90 100.1 76.9)">8</text>
<text x="22.6" y="81.4" transform="rotate(-90 22.6 81.4)">1</text>
<text x="10.4" y="85.9">B</text>
<text x="285.4" y="85.9">B</text>
<text x="248.4" y="95.8">1</text>
<text x="258.1" y="95.8">12</text>
<text x="248.4" y="98.3">2</text>
<text x="248.4" y="100.8">3</text>
<text x="258.1" y="100.8">10</text>
<text x="258.1" y="98.3">11</text>
<text x="248.4" y="103.4">4</text>
<text x="248.4" y="105.9">5</text>
<text x="258.6" y="105.9">8</text>
<text x="258.6" y="103.4">9</text>
<text x="248.4" y="108.5">6</text>
<text x="258.6" y="108.5">7</text>
<text x="36.6" y="119.5" transform="rotate(-90 36.6 119.5)">1</text>
<text x="152.1" y="119.5" transform="rotate(-90 152.1 119.5)">1</text>
<text x="10.4" y="135.9">C</text>
<text x="60.7" y="137.9" transform="rotate(-90 60.7 137.9)">1</text>
<text x="70.9" y="137.9" transform="rotate(-90 70.9 137.9)">2</text>
<text x="111.5" y="137.9" transform="rotate(-90 111.5 137.9)">5</text>
<text x="119.1" y="137.9" transform="rotate(-90 119.1 137.9)">4</text>
<text x="124.2" y="137.9" transform="rotate(-90 124.2 137.9)">3</text>
<text x="198.9" y="132.1">3</text>
<text x="211.6" y="132.1">1</text>
<text x="285.4" y="135.9">C</text>
<text x="205.5" y="139.2" transform="rotate(-90 205.5 139.2)">2</text>
<text x="58.2" y="150.6" transform="rotate(-90 58.2 150.6)">3</text>
<text x="63.2" y="150.6" transform="rotate(-90 63.2 150.6)">4</text>
<text x="70.9" y="150.6" transform="rotate(-90 70.9 150.6)">5</text>
<text x="111.5" y="150.6" transform="rotate(-90 111.5 150.6)">2</text>
<text x="121.7" y="150.6" transform="rotate(-90 121.7 150.6)">1</text>
<text x="72.6" y="176" transform="rotate(-90 72.6 176)">1</text>
<text x="113.3" y="176" transform="rotate(-90 113.3 176)">1</text>
<text x="10.4" y="185.9">D</text>
<text x="65.6" y="180.8">2</text>
<text x="72.6" y="183.6" transform="rotate(-90 72.6 183.6)">3</text>
<text x="106.2" y="180.8">2</text>
<text x="113.3" y="183.6" transform="rotate(-90 113.3 183.6)">3</text>
<text x="285.4" y="185.9">D</text>
<text x="35" y="199.9">1</text>
<text x="85" y="199.9">2</text>
<text x="135" y="199.9">3</text>
<text x="185" y="199.9">4</text>
<text x="235" y="199.9">5</text>
<text x="285" y="199.9">6</text>
</g>
<g font-size="1.8" fill="#008484">
<text x="14.3" y="21.3">PULSADOR 1</text>
<text x="19.3" y="23.8">J1</text>
<text x="57.3" y="23.8">D5</text>
<text x="124.5" y="20.7">+5V</text>
<text x="68.7" y="24.9">R2</text>
<text x="69" y="27.5">100K</text>
<text x="38.3" y="30.1">R1</text>
<text x="42.6" y="35.4" transform="rotate(-90 42.6 35.4)">100K</text>
<text x="48.4" y="31.4">D3</text>
<text x="55.3" y="30.1">1N4148</text>
<text x="116.5" y="34">R11</text>
<text x="132.3" y="34">C6</text>
<text x="226.5" y="31.4">+12V</text>
<text x="52.8" y="36.5">1N4148</text>
<text x="77.6" y="36.4">C2</text>
<text x="77.9" y="41.4">104</text>
<text x="99.1" y="38.4">+5V</text>
<text x="122.6" y="37.4" transform="rotate(-90 122.6 37.4)">10K</text>
<text x="133.8" y="36.5">104</text>
<text x="154.5" y="37.8">Vin +12</text>
<text x="156.4" y="41.6">J5</text>
<text x="165.2" y="37.8">Contacto (12V)</text>
<text x="169" y="41.9">J6</text>
<text x="183" y="41.6">PWR_FLAG</text>
<text x="198.2" y="41.9">J7</text>
<text x="236.3" y="36.5">PWR_FLAG</text>
<text x="276.9" y="39.7">+5V</text>
<text x="43.9" y="46">GND</text>
<text x="198" y="44.2">GND</text>
<text x="240.2" y="47.1">U3</text>
<text x="24.2" y="48.6">+5V</text>
<text x="44.6" y="49.2">R3</text>
<text x="45.4" y="51.7">10K</text>
<text x="75.6" y="51">GND</text>
<text x="106.8" y="49.2">U1</text>
<text x="107.4" y="51.7">PIC12F675-IP</text>
<text x="123.9" y="48.5">GND</text>
<text x="174" y="51.7">Switch de Encendido</text>
<text x="180.5" y="49.2">K1</text>
<text x="246.9" y="53">ACS714T-30A</text>
<text x="25.6" y="58.1">C1</text>
<text x="44.6" y="56.8">R5</text>
<text x="45.4" y="59.4">10K</text>
<text x="101" y="58.3" transform="rotate(-90 101 58.3)">VDD</text>
<text x="234.2" y="56.8">IP+</text>
<text x="241.9" y="57.8" transform="rotate(-90 241.9 57.8)">VCC</text>
<text x="280.9" y="54.3">C10</text>
<text x="281.5" y="58">102</text>
<text x="25.8" y="63.2">104</text>
<text x="91.2" y="64.4">GP1</text>
<text x="91.2" y="61.8">GP0</text>
<text x="105.9" y="64.4">GP4</text>
<text x="105.9" y="61.8">GP3</text>
<text x="242.2" y="64.4">FILTER</text>
<text x="243" y="61.8">VIOUT</text>
<text x="23.6" y="71.4">GND</text>
<text x="78.9" y="70.8">C3</text>
<text x="91.2" y="66.9">GP2</text>
<text x="105.9" y="66.9">GP5</text>
<text x="140.4" y="68.8">GND</text>
<text x="195" y="68.8">GND</text>
<text x="234.2" y="66.9">IP-</text>
<text x="241.9" y="68.3" transform="rotate(-90 241.9 68.3)">GND</text>
<text x="276.3" y="70.1">GND</text>
<text x="15.6" y="77.1">PULSADOR 2</text>
<text x="79.1" y="75.9">104</text>
<text x="101" y="72.9" transform="rotate(-90 101 72.9)">VSS</text>
<text x="246.6" y="73.3">C9</text>
<text x="19.3" y="79.7">J2</text>
<text x="57.3" y="80.9">D6</text>
<text x="68.7" y="80.8">R6</text>
<text x="69" y="83.4">100K</text>
<text x="246.9" y="80.1">102</text>
<text x="48.5" y="87.3">D4</text>
<text x="55.3" y="86">1N4148</text>
<text x="76.9" y="86.6">GND</text>
<text x="87.1" y="86.6">GND</text>
<text x="239.5" y="84.1">GND</text>
<text x="252.1" y="88.1">SW1</text>
<text x="37" y="93.6">R4</text>
<text x="42.6" y="91.2" transform="rotate(-90 42.6 91.2)">100K</text>
<text x="54" y="92.4">1N4148</text>
<text x="248.6" y="90.4">SW_DIP_x06</text>
<text x="45.2" y="101.8">GND</text>
<text x="263.8" y="96.2">R13</text>
<text x="263.8" y="98.7">R14</text>
<text x="263.8" y="101.3">R15</text>
<text x="268.8" y="97.5">3.3k</text>
<text x="268.8" y="100">3.9k</text>
<text x="263.8" y="103.8">R16</text>
<text x="263.8" y="106.3">R17</text>
<text x="268.8" y="102.5">4.7k</text>
<text x="268.8" y="105.1">5.6k</text>
<text x="268.8" y="107.6">9.2k</text>
<text x="35.9" y="112.7">J3</text>
<text x="152.7" y="112.7">J4</text>
<text x="239.7" y="112.7">R12</text>
<text x="23.3" y="115.2">+12V</text>
<text x="34.7" y="115.2">BORNE 1 (Motor)</text>
<text x="141.4" y="115.2">+12V</text>
<text x="150.3" y="115.2">BORNE 2 (Motor)</text>
<text x="241.1" y="115.2">10k</text>
<text x="113.2" y="121.6">D8</text>
<text x="113.7" y="124.1">1N4004</text>
<text x="180.8" y="125.4">+12V</text>
<text x="186.1" y="124">1N4004</text>
<text x="186.3" y="121.5">D10</text>
<text x="214.7" y="124.8">+5V</text>
<text x="236.9" y="123.4">GND</text>
<text x="51.6" y="131.6">FRS10CS10-12V</text>
<text x="102.4" y="131.7">FRS10CS10-12V</text>
<text x="200" y="129.2">L78L05_TO92</text>
<text x="204.6" y="126.9">U2</text>
<text x="39.5" y="135.4">C4</text>
<text x="39.8" y="132.9">104</text>
<text x="63.7" y="135.4">K3</text>
<text x="114.5" y="135.6">K2</text>
<text x="133.9" y="134.3">GND</text>
<text x="200.9" y="133">VI</text>
<text x="206.4" y="137.2" transform="rotate(-90 206.4 137.2)">GND</text>
<text x="208" y="133">VO</text>
<text x="79.5" y="141.9">1N4004</text>
<text x="82.7" y="139.4">D9</text>
<text x="88.3" y="141.9">1N4004</text>
<text x="91.6" y="139.4">D7</text>
<text x="138" y="143">R10</text>
<text x="196.2" y="142">C7</text>
<text x="219.1" y="142">C8</text>
<text x="32.4" y="147">100</text>
<text x="33.2" y="149.5">R9</text>
<text x="138.2" y="146.9">100</text>
<text x="196.5" y="144.3">220uF</text>
<text x="219.4" y="144.3">100uF</text>
<text x="137.2" y="155.9">104</text>
<text x="191.2" y="155.2">GND</text>
<text x="203.9" y="155.2">GND</text>
<text x="214.1" y="155.2">GND</text>
<text x="64.1" y="161">GND</text>
<text x="138.2" y="158.2">C5</text>
<text x="40.8" y="177.3">R8</text>
<text x="41.5" y="179.9">5.6k</text>
<text x="73.6" y="178.8">Q2</text>
<text x="92.9" y="177.3">R7</text>
<text x="93.5" y="179.9">5.6k</text>
<text x="114.2" y="178.8">Q1</text>
<text x="73.8" y="181.1">BC337</text>
<text x="114.5" y="181.1">BC337</text>
<text x="69.3" y="194.6">GND</text>
<text x="109.9" y="194.6">GND</text>
</g>
<g font-size="1.8" fill="#0000c2">
<text x="171.4" y="29.2">Relay de encendido</text>
<text x="243.8" y="43.2">Sensor de corriente</text>
<text x="171.4" y="77.6">Activa todo el dispositivo,</text>
<text x="95.2" y="83.7">El Pic por un lado mueve el motor hacia</text>
<text x="171.4" y="79.7">permitiendo alimentar</text>
<text x="171.4" y="81.8">las proximas etapas</text>
<text x="171.9" y="83.8">con los 12v</text>
<text x="95.2" y="85.7">un lado u hacia el otro según las entradas</text>
<text x="95.2" y="87.8">en pulsador 1 o pulsador 2, y segun el</text>
<text x="95.2" y="89.9">sensor de corriente lo frena enviando</text>
<text x="95.2" y="91.9">las señales correspondiente a las</text>
<text x="95.2" y="94">bases de los transistores.</text>
<text x="194.3" y="116.8">Relay de encendido</text>
</g>
<g font-size="1.8">
<text x="85.1" y="30.5">GPIO0(PIN7PIC)</text>
<text x="125.7" y="69.8">GP4(PIN2PIC)</text>
<text x="120.6" y="76.2">GP5(PIN3PIC)</text>
<text x="214.9" y="82.5">Relay2y3_NA</text>
<text x="181.8" y="110.5">Relay2y3_NA</text>
<text x="252.7" y="114.3">GPIO0(PIN7PIC)</text>
<text x="14.2" y="124.5">Relay2y3_NA</text>
<text x="132.3" y="124.5">Relay2y3_NA</text>
<text x="38.1" y="174">GP5(PIN3PIC)</text>
<text x="82.5" y="174">GP4(PIN2PIC)</text>
</g>
<g font-size="1.7" fill="#0000c2">
<text x="128.3" y="178.2">Si ambos Relay están en GND (Normal Cerrado)</text>
<text x="128.3" y="180.1">están desactivados los bornes del motor.</text>
<text x="128.3" y="184">permanece desactivado(GND) por lo tanto</text>
<text x="128.3" y="186">el motor gira en una dirección y vicecersa</text>
<text x="128.7" y="182.1">En cuanto se activa uno (12V) el otro</text>
<text x="128.3" y="188">para cambiar de dirección.</text>
</g>
<g font-size="1.4" fill="#0000c2">
<text x="254" y="117">El valor de corriente</text>
<text x="254" y="118.6">sensador y ajustado en</text>
<text x="254" y="120.3">el dipswitch</text>
<text x="254" y="121.9">va hacia el microcontrolador</text>
<text x="39.4" y="183.4">El código activa o</text>
<text x="39.4" y="185">desactiva los</text>
<text x="88.9" y="183.4">El código activa o</text>
<text x="88.9" y="185">desactiva los</text>
<text x="39.4" y="186.7">relay</text>
<text x="88.9" y="186.7">relay</text>
</g>
<g font-size="1.2" fill="#0000c2">
<text x="17.8" y="28.1">Esta entrada viene de un</text>
<text x="17.8" y="29.6">pulsador que al ser pulsado</text>
<text x="17.8" y="31.1">es puesto a tierra</text>
<text x="17.8" y="32.6">activando logicamente a</text>
<text x="17.8" y="34.1">GP1</text>
<text x="17.8" y="86.7">Esta entrada viene de un</text>
<text x="17.8" y="88.2">pulsador que al ser pulsado</text>
<text x="17.8" y="89.7">es puesto a tierra</text>
<text x="17.8" y="91.2">activando logicamente a</text>
<text x="17.8" y="92.7">GP2</text>
</g>
</svg>
